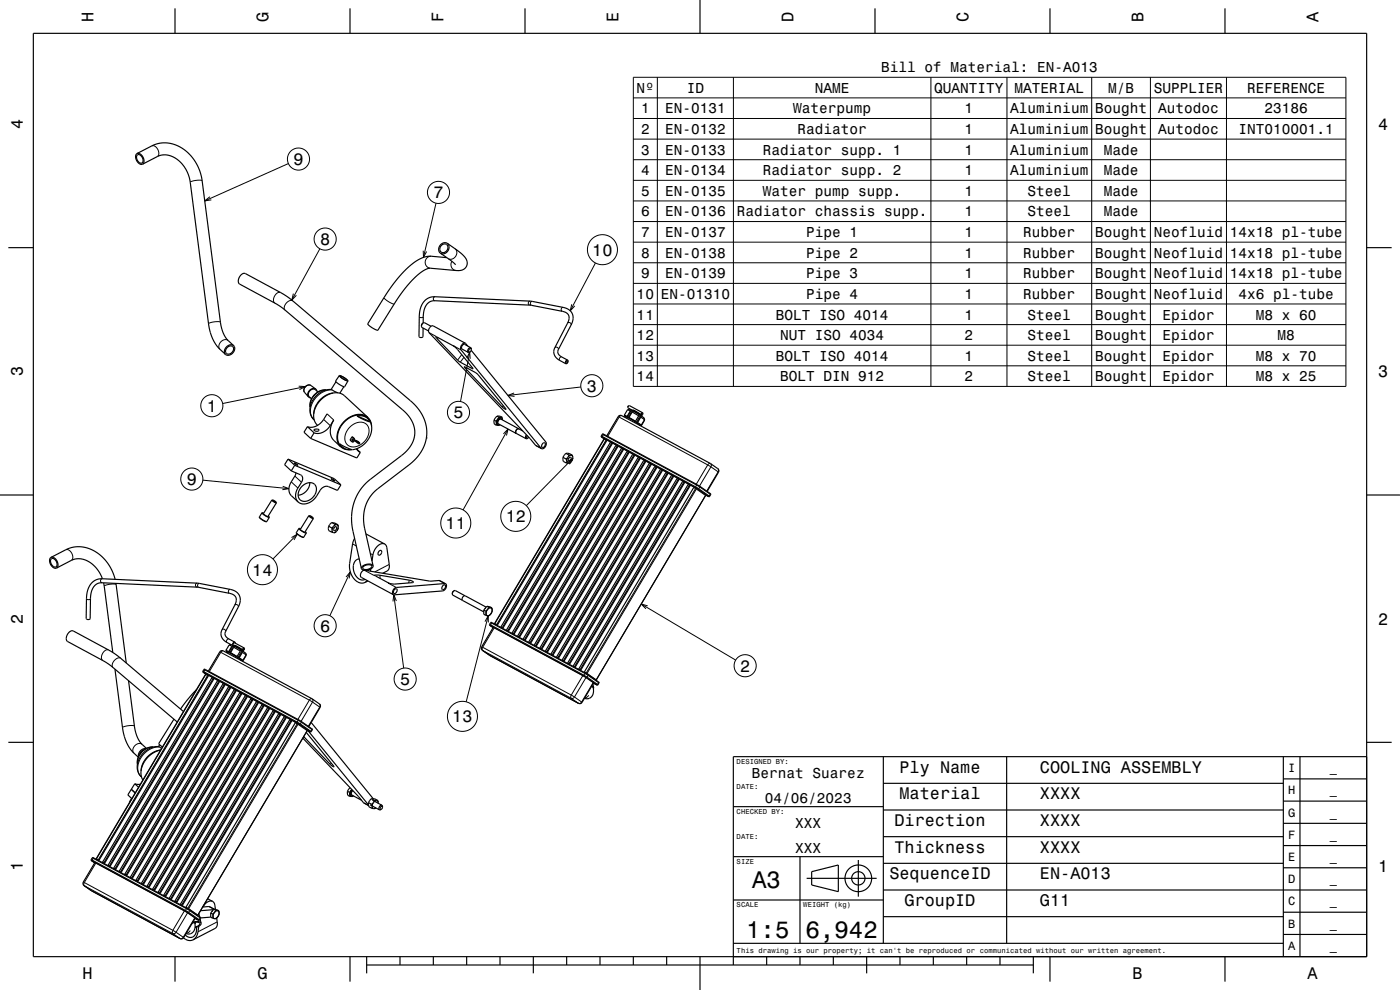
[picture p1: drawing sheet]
<svg xmlns="http://www.w3.org/2000/svg" width="420mm" height="297mm" viewBox="0 0 420 297" stroke-linecap="round" stroke-linejoin="round" font-family="sans-serif">
<g fill="none" stroke="#000" stroke-width=".35">
<path d="M10 10h400v277h-400zM52.5 2.5v7.5M105 2.5v7.5M157.5 2.5v7.5M210 0v10M262.5 2.5v7.5M315 2.5v7.5M367.5 2.5v7.5M41.1 46.1a2.03 2.03 0 0 0 1.7 3.2M41.1 46.1a2.03 2.03 0 0 1 1.7 3.2M41.1 46.1l4.5-2.3a9.8 9.8 0 0 1 12.4 3.8l1.5 2.6 1.1 3.4 5.5 43.1a10.1 10.1 0 0 0 2.3 5.4l1.7 1.6M41.2 46.5a1.5 1.5 0 0 1 1.5 .7 1.5 1.5 0 0 1-.1 1.7 1.62 1.62 0 0 1-1.4-2.4z"/>
<path d="M42.8 49.3l4.4-2.3a6.6 6.6 0 0 1 8.1 3.1l1.1 2 .6 2.2 5.6 43.3a13.1 13.1 0 0 0 3.4 7.2l1.6 1.5M2.5 74.3h7.5M132.1 76l3 2 1.6 1.4M132.4 73.7a1.15 1.15 0 0 1 1.8-.2 1.15 1.15 0 0 1-.2 1.8 1.15 1.15 0 0 1-1.8 .2 1.15 1.15 0 0 1 .2-1.8zM134.2 73l4.1 3a3.3 3.3 0 0 1 1.7 3.9l-.9 .9-1.3 .4-9.1-.7a14 14 0 0 0-6.6 5.3l-2.8 3.7-6.1 9.6-1.6-.8-1.3-1.1 4.9-7.9a30.2 30.2 0 0 1 11.4-11.9l2.2-.5 5.2 .4M134.2 73a1.84 1.84 0 0 0-2.2 .7 1.84 1.84 0 0 0 .1 2.3M134.2 73a1.84 1.84 0 0 1 .1 2.3 1.84 1.84 0 0 1-2.2 .7M410 74.3h7.5M126.4 97.8l.2 .4 2 1.1M126.9 98.4v2.6a.72 .72 0 0 1-1.2-.1l.1-5.9a5.4 5.4 0 0 1 3.7-5.9l29.7 1.2 9.7 1.9a3.4 3.4 0 0 1 2.4 5.3l-4 7.9 .1 .6 .5 .7 2.4 1.3M126.9 96.9l-.4 .4-.1 .5M126.9 96.9l.5-.1 1.9 1.1"/>
<path d="M126.9 96.9l-.5 .9M127 96.9v-1.9a4.3 4.3 0 0 1 2.9-4.8l29 1.3 9.8 1.9a2.16 2.16 0 0 1 1.9 1.3 2.16 2.16 0 0 1-.3 2.2l-3.9 7.4a2.73 2.73 0 0 0 1.5 3.8l1.8 1M68.3 104.2a1.05 1.05 0 0 1 1.6-.1 1.05 1.05 0 0 1-.3 1.6 1.08 1.08 0 0 1-1.6 .4 1.08 1.08 0 0 1 .1-1.8zM70.1 103.7a1.89 1.89 0 0 0-2.2 .4 1.89 1.89 0 0 0-.3 2.2M70.1 103.7a1.89 1.89 0 0 1-.3 2.2 1.89 1.89 0 0 1-2.2 .4M92.5 119.1l.7 .3M94 118.8h.1M94.2 118.5v.1M94.2 118.5h.1M94.2 118.5l-.2 .3M94.7 116.7l.4 .6M94.7 116.7a1.72 1.72 0 0 0-1.9 .5 1.72 1.72 0 0 0-.3 1.9"/>
<path d="M94.7 116.7l-1.4-1a1.49 1.49 0 0 0-1.7 .3 1.49 1.49 0 0 0-.2 1.7l1.1 1.4M95.4 117.6l-.8-.7a1.47 1.47 0 0 0-1.7 .4 1.47 1.47 0 0 0-.2 1.7l.8 .6M97.8 117a4.7 4.7 0 0 0-4.8 5.1M99.9 117.9a6.9 6.9 0 0 0-5.8 6.2M100.8 114.5l-1.5 2.3M101.3 117.8l-.7-.3a2.78 2.78 0 0 0-3.5-.3 5.9 5.9 0 0 0-3.5 8l.7 .8M101.8 112.7l1.2 1.1 1.4 .5M101.8 112.7l1.4 .6 1.2 1M101.8 112.7l-1.1 1.7 1.2 1 1.5 .6 1-1.7M102.1 112.8l1.1 .5 .9 .8-1.2-.5zM103.2 116l-1.3 2M130.7 100.9l.4 .6 6.3 6.7 4.5 2.4-4.7-5.8-1-.9"/>
<path d="M130.9 101l5.3 2.9M136 103.7l.2 .2M136.2 103.9h.1M139.3 110l4 2.3 8.5 10.5-1.1-.7zM139.6 103l.7 .8M139.6 103a1.41 1.41 0 0 0-1.3 2l24.2 29.6M139.6 103l-9.6-5.2a1.41 1.41 0 0 0-1.3 2l30.4 31.9a6 6 0 0 0 3.4 2.9M141 105.6l-.5 .1M141.2 104.3l-1.8-1a.91 .91 0 0 0-.8 1.4l1.9 1M141.2 104.3a.91 .91 0 0 0-.7 1.4M141.2 104.3l.2 .6M141.4 105.1l22.4 27.5a1.43 1.43 0 0 1-1.3 2"/>
<path d="M141.4 104.8v-.1a.53 .53 0 0 0-.7 .2 .53 .53 0 0 0 .2 .7h.1M141.4 104.9l-.4 .7M169.9 108.3l.3-.1 .1 .2-.3 .5-.3-.1zM170.3 108a.68 .68 0 0 1-.6 1.1M170.3 108a.68 .68 0 0 0-.6 1.1M86.4 137.7l2 1.9M86.4 137.7l13.9 5.9 2 1.9M86.4 137.7l-1 1.7 2 1.9M88.2 138.9l1.2 .7zM88.4 139.6l-1 1.7M88.4 139.6l13.9 5.9M92.2 128l-1 1.7 2 1.8"/>
<path d="M92.2 128l2 1.9M93.2 131.5l13.9 5.9 1-1.7M94.2 129.9a4.3 4.3 0 0 0 4.9-2.2l1-1.7a4.9 4.9 0 0 0 .1 6.2l2 1.8M94.2 129.9l-1 1.6M94.3 128.9a.88 .88 0 0 1 1.3 .2 .81 .81 0 0 1-1.3-.2zM98.1 124.2l-1 1.6a4.3 4.3 0 0 1-4.9 2.2M102.2 134a3.9 3.9 0 0 0 3.3 .9l-1.9-.2M103.4 126.5a5 5 0 0 1 7.1-.9 5.9 5.9 0 0 1-3 8.8l-.3 .1a3 3 0 0 1-3.3-.3l-2-1 .7 .8 1 .7a4.2 4.2 0 0 1-1.6-6.4zM105.6 131l-.6 1 .6 .6M105.6 131l.8 .6M105.6 131l.6 .6M105.7 131.7l.2 .3-.3 .2z"/>
<path d="M105.9 131.7l-.2 .5M106 132.5l-.4 .1M106 132.5h.1M106.1 132.5l-.5 .1M106.2 131.6v.5M106.2 131.6h.2M106.2 132.1l-.2 .4M106.2 132.1h.2M106.4 131.6v.5M106.4 132.1l-.3 .4M106.6 132l-.1 .2 .6 .6M106.6 132l.8 .4 .5 .6"/>
<path d="M106.6 132l.6 .6M107 134.6l1.1 1.1M107 134.7l1.1 1M107.1 132.8l.4 .3M107.1 124.8a3.5 3.5 0 0 1 3.9 1.7M107.1 124.8l2.7 1.4 1.2 .3M107.1 124.8l3.9 1.7M107.2 132.6l-.1 .2M107.2 132.6l.4 .3M107.2 132.5l.5 .3zM107.6 132.9l.3 .1M107.6 132.9l-.1 .2"/>
<path d="M107.9 133l-.1 .2-.3-.1M110.4 125.2a5.5 5.5 0 0 0-7.6 1.7 5.3 5.3 0 0 0-.6 7.1M110.4 125.2l-7-6.5a5.5 5.5 0 0 0-7.6 1.7 5.2 5.2 0 0 0-.5 7.2M110.4 125.2a3.7 3.7 0 0 1 1.1 2.6M148.2 126l.1 1.3 .6 .3M148.2 126l.6 .4M148.8 126.4l.1 1.2M149.1 124.9l-.9 1.1M149.1 124.9h1l.6 .3M149.1 124.9l.6 .3M149.5 127.2l8.3 4.4M149.7 125.2l-.9 1.2"/>
<path d="M149.7 125.2h1M149.9 127.4l-.6 .1M150 127.4l-.1 .2h-1M150.3 125.8l6.6 3.5M150.4 125.4a1.25 1.25 0 0 0-1.2 .7 1.25 1.25 0 0 0 .1 1.4M150.4 125.4l.3 .6M150.4 125.4a1.32 1.32 0 0 0-1.1 2.1M150.7 125.2v.8M154.9 130l.1 .1M155.6 128.6a.89 .89 0 0 0-.7 1.4M155.6 128.6a.91 .91 0 0 0-.7 1.4M155.6 128.6l.1 .1"/>
<path d="M157.9 130.5l-.3 .6 .2 .5M158.2 130.7l-.2 .6 .4 .1M158.4 131.4l-.6 .2M158.6 131.2l-.2 .2M162.8 133a.45 .45 0 0 1 .7-.1 .45 .45 0 0 1 .1 .7 .57 .57 0 0 1-.4 .6 .57 .57 0 0 1-.7-.3zM168.9 137.2l.1 1.2 1 .5M168.9 137.2l1 .5M169.8 136l-.9 1.2M169.8 136h.9l1 .5M169.8 136l.9 .5M169.9 137.7l.1 .6M170 138.9l.4 .1"/>
<path d="M170 138.3v.2M170 138.5l.4 .5M170 138.5v.4M170.3 137.3l-.3 1M170.3 137.3l-.4 .4M170.4 139h.2M170.5 137.1l-.2 .2M170.7 137.4l.4-.2a.6 .6 0 0 1 .2 .8 .6 .6 0 0 1-.8 .2zM170.7 136.5l-.2 .6M170.7 136.5l.5 .1M171.2 136.6l-.7 .5M171.2 136.6h.2"/>
<path d="M171.4 138.5l-.8 .5M171.4 136.6l.4 .5M171.5 138.3l-.1 .2M171.7 136.5l-.3 .1M171.7 136.5l.1 .6M171.8 137.1v.2M171.8 137.3l-.3 1M181.1 131.5l-32.8 55.6M181.2 131.6l-.8-.7 .4-.7 28.4 15.2 4 2.9-.4 .7-1-.4M182 131.9l-33 55.6M182 130.8l3.5-5.8 .8-.4 26.8 14.4 2.4 1.7 .2 .7-3.6 6M183 132.4l.1 .4-33 55.4"/>
<path d="M183.1 132.6l-.8-.5-.3 .1-32.8 55.4M183.6 132.8l-33 55.6M184.6 133.3v.1M184.6 133.4l.2 .3-33 55.4M184.7 133.5l-.8-.5-.2 .1-32.8 55.4M185.3 133.7l-33 55.6M186.3 134.2v.1M186.3 134.3l.1 .3-32.9 55.4M186.4 134.4l-.8-.5-.3 .1-32.8 55.4M187 134.6l-33 55.6M187.3 124.6l.8 .3M187.3 124.6v.1"/>
<path d="M187.3 124.7l.8 .4M187.3 124.7l.4 .2M187.4 124.7v.1M187.4 124.8l.5 .4M187.4 124.8l.3 .2M187.7 124.9v.1M187.7 125.4l.2-.3 .4 .1 2.9 1.7 .5 .4-.1 .1 .7 .3M188 135.1v.1M188 135.2l.1 .3-33 55.4M188.1 135.3l-.8-.5-.3 .1-32.8 55.4M188.1 125.1l.6 .3M188.1 124.9v.2"/>
<path d="M188.2 122.9l-.9 1.7M188.3 122.9l.5-.1 .7 .3M188.3 122.9l.8 .4M188.3 122.9h-.1M188.4 122.2l1.4 .9M188.6 121.7l-.2 .5M188.6 121.7l4.2 2.1M188.6 135.5l-33 55.6M188.7 125.4l1.9 1.1M188.7 125.2l1.9 1.2M188.7 125.2v.2M189.1 123.3l-1 1.6"/>
<path d="M189.5 123.1l.2 .1M189.5 123.1l-.4 .2M189.6 136l.2 .4-33 55.4M189.6 123.6l2 1.1M189.6 123.6l-.9 1.6M189.7 123.2l.3 .2M189.7 136.2l-.8-.5-.2 .1-32.8 55.4M189.8 123.1l-.1 .1M189.8 123l2.8 1.7M189.8 123l1.2 .5 1.3 1M189.8 123v.1M190 123.4l-.4 .2"/>
<path d="M190 123.4l1.7 1M190 123.4h.1M190.3 136.4l-33 55.6M190.5 126.4l.7 .4M190.5 126.4h.1M190.5 126.4l.1 .1M190.6 126.4v.1M191.2 126.8l1 .8M191.3 126.8l1.1 .8M191.3 126.8h-.1M191.3 136.9v.1M191.3 137l.1 .3-32.9 55.4"/>
<path d="M191.4 137.1l-.8-.5-.2 .1-32.9 55.4M191.6 124.7l-1 1.7M191.7 124.4l.6 .3M191.7 124.4l-.1 .3M192 137.3l-33 55.6M192.2 125.1l1.2 .8M192.2 125.1l-.9 1.7M192.2 127.6l-.3-.2 .4 .3M192.3 124.7l-.1 .4M192.3 124.7l.9 .7M192.3 127.7h.1M192.3 124.5h.1"/>
<path d="M192.4 127.6h-.2M192.4 127.6l-.1 .1M192.4 127.6h.1M192.5 124.5l.1 .2M192.6 124.7l-.1 .2M192.6 124.7h.1M192.7 124.5h-.3M192.8 123.8l-.5 .3 .1 .4M192.8 123.8l.1 .3M192.9 124.1l-.2 .4M192.9 124.1h-.4v.4h.2M193 137.8v.1"/>
<path d="M193 137.9l.1 .3-33 55.4M193.1 138l-.8-.5-.3 .1-32.8 55.4M193.2 125.4l.1 .2M193.2 125.4l.2 .5M193.3 125.6l.1 .4-1 1.6M193.4 125.9l-1 1.7M193.6 138.2l-33 55.6M194.6 138.7v.1M194.6 138.8l.2 .3-33 55.4M194.7 138.9l-.8-.5-.2 .1-32.8 55.4M195.3 139.1l-33 55.6M196.3 139.6v.1"/>
<path d="M196.3 139.7l.1 .3-32.9 55.4M196.4 139.8l-.8-.5-.2 .1-32.9 55.4M0 148.5h10M78.6 153.8l.5 .2M78.6 153.8l.9 .9 1.3 .5M78.6 153.8l-.8 1.3a2.87 2.87 0 0 0 2.2 1.4l.8-1.3M80.5 154.8l.3 .4M81.5 150l-2.5 4.1 .7 .6 .7 .2 2.5-4M81.5 150l1.4 .9M81.8 150l1.1 .7M81.8 150h-.3M82.9 150.7v.2"/>
<path d="M87.4 141.3l2.7 1.1 .6 .6v1.2l-1.3 2.2a3.3 3.3 0 0 0 0 4.2M88.8 141.9l-.2 .7-1.2 2a3.3 3.3 0 0 0 0 4.1l2 1.9M89.7 158.5l.5 .1M89.7 158.5l.9 .9 1.3 .5M89.7 158.5l-.8 1.3a2.86 2.86 0 0 0 2.2 1.4l.8-1.3M90.6 145.9a2.39 2.39 0 0 1 4.3 .3 3.6 3.6 0 0 1-4.6 4 2.73 2.73 0 0 1 .3-4.3zM91.6 159.5l.3 .4M92.6 154.7l-2.5 4.1 .7 .6 .7 .2 2.5-4M92.6 154.7l1.4 .9M92.7 154.7h-.1M92.8 154.7l1.1 .7M92.8 154.7h-.1"/>
<path d="M92.9 144.8a3.9 3.9 0 0 1-3.5 3.8M93.9 155.4l.1 .1M94 155.5v.1M98.6 157.9v1.3l.9 .5M98.6 157.9l1 .5M99.3 143.6l1.2 .7zM99.5 156.8l.9 .1 1 .5M99.5 156.8l-.9 1.1M99.5 156.8l1 .5M99.5 159.7l.5 .1M99.6 158.4v.6M99.6 159.2l.4 .6"/>
<path d="M99.6 159.2l-.1 .5M99.6 159v.2M100 159.8h.2M100 158l-.4 1M100 158l-.4 .4M100.2 157.8l-.2 .2M100.4 158.2l.3-.2a.61 .61 0 0 1 .2 .8 .61 .61 0 0 1-.8 .2zM100.5 157.3l.4 .1M100.5 157.3l-.3 .5M100.9 159.4l-.7 .4M100.9 159.4l-.4 .4h-.3M100.9 157.4l-.7 .4"/>
<path d="M100.9 157.4h.2M101.1 159.2l-.2 .2M101.1 157.4l.4 .6M101.1 157.4h.3M101.4 157.4l.1 .6M101.5 158.2l-.4 1M101.5 158v.2M102.3 145.5l-1.1 1.6-2.9-1.2-1 .1-1 .7-1.3 2.1a4 4 0 0 1-5.6 1.8M197 140l-33 55.6M198 140.5l.1 .4-33 55.4M198.1 140.7l-.8-.5-.3 .1-32.8 55.4M198.6 140.9l-33 55.6"/>
<path d="M199.6 141.4l.1 .1M199.7 141.5l.1 .3-33 55.4M199.7 141.6l-.8-.5-.2 .1-32.8 55.4M200.3 141.8l-33 55.6M201.3 142.3v.1M201.3 142.4l.1 .3-32.9 55.4M201.4 142.5l-.8-.5-.2 .1-32.9 55.4M202 142.7l-33 55.6M203 143.2v.1M203 143.3l.1 .3-32.9 55.4M203.1 143.4l-.8-.5-.3 .1-32.8 55.4M203.6 143.6l-33 55.6"/>
<path d="M204.6 144.1l.2 .4-33 55.4M204.7 144.3l-.8-.5-.2 .1-32.8 55.4M205.3 144.5l-33 55.6M206.3 145v.1M206.3 145.1l.1 .3-32.9 55.4M206.4 145.2l-.8-.5-.2 .1-32.9 55.4M207 145.4l-33 55.6M208 145.9v.1M208 146l.1 .3-32.9 55.4M208.1 146.1l-.8-.5-.3 .1-32.8 55.4M211.9 148.6l-33 55.5M410 148.5h10"/>
<path d="M15.3 167.2a2.03 2.03 0 0 0 1.7 3.2M15.3 167.2a2.03 2.03 0 0 1 1.7 3.2M15.3 167.2l4.5-2.3a9.9 9.9 0 0 1 12.5 4l1.2 2.1 1 2.8M15.4 167.7a1.5 1.5 0 0 1 1.5 .7 1.5 1.5 0 0 1-.1 1.7 1.63 1.63 0 0 1-1.4-2.4zM17 170.4l4.4-2.3a6.5 6.5 0 0 1 8.1 3.1l1.2 2.4M31.1 174.9l2.7 20.8M34.8 175l3.1 23.9M106.4 161.5l-.6 1.6-.9 5.9a5 5 0 0 0 3.7 5.9l.9-.2M107.8 167.7a2.87 2.87 0 0 0-1.4 4.3 2.45 2.45 0 0 0 3.1 1.8M108.4 170.5l.7 .5 20.2 3.3a4.2 4.2 0 0 1 4.4 .8M109 170l1.2-.6a.77 .77 0 0 1 .9 0 .77 .77 0 0 1 .4 .8 1.78 1.78 0 0 1-2.7 .2zM109.8 160.2l5.6 3"/>
<path d="M110.2 174.2l-.7 .5M110.4 174.3l-.9 .4M110.6 170.9v.4M111.2 170.7l-.1 .7M111.9 169.7a2.5 2.5 0 0 1-2.9 1.4l-.8 1.1 .1 .9 9.7 5.3M111.9 169.7l-2.7-12.3a11.4 11.4 0 0 1 4.2-10.8l9.3-7.1a11.4 11.4 0 0 0 4-15l-1.7-2.4-1.9-1.9-35.7-30.3-2.9-2-10.9-5.8a2.04 2.04 0 0 0-1.7 3.1l10.7 5.8 2.1 1.4 36.1 30.6a7.9 7.9 0 0 1 2.7 10.3l-1.1 1.5-1.5 1.5-9.7 7.4a15.2 15.2 0 0 0-5.3 15.7l2.5 11.1M111.9 169.7a2.3 2.3 0 0 0-3.5 .8M112.1 172.6l1.6-.1 9.1 1.6 1.2 .6-5.7 .5-1.5-.2M112.7 172.8l4 2.2M113.7 165.4a.51 .51 0 0 1 .8-.1 .51 .51 0 0 1-.1 .8 .54 .54 0 0 1-.8 .4 .54 .54 0 0 1-.1-.9zM115.4 163.2l.6 .9 .8 5.9-.4 1.1-1.6 .9M115.4 163.2a3.3 3.3 0 0 0-3.5 3.2l-.3 1.9"/>
<path d="M116.5 174.9l.3 .1M116.7 175h.1M118.3 176.9a.46 .46 0 0 1 .7-.2 .46 .46 0 0 1 .1 .7 .56 .56 0 0 1-.4 .6 .56 .56 0 0 1-.7-.3zM132.8 175.7a.48 .48 0 0 1 .8-.2 .48 .48 0 0 1 0 .8 .55 .55 0 0 1-.4 .6 .55 .55 0 0 1-.6-.3zM133.7 175.1a1.43 1.43 0 0 1-.9 2.2l-14.8 1.1M133.7 175.1l-14.8 1.1a1.43 1.43 0 0 0-.9 2.2M135.7 178.2l.2 .4 2.8 1.5M136.2 177.2l-.5 1M136.2 177.2h.4l2.9 1.5M136.2 177.2l-.4 .5-.1 .5M67.8 195.1l.8 .4M67.8 195.1v.2"/>
<path d="M67.8 195.3l.8 .3M67.8 195.3l.4 .2-.3-.1M67.8 195.3l.1 .1M67.9 195.4l.4 .3M68.2 195.9l.2-.3 1.1 .6 2.4 1.5 .2 .3M68.6 195.6l.6 .4M68.6 195.5v.1M68.7 193.5l-.9 1.6M68.7 193.5h.1M68.7 193.5l.9 .4M69.2 195.9l1.8 1.1M69.2 195.8l1.9 1.2"/>
<path d="M69.2 195.9v.1M69.2 195.8v.1M69.2 196h.1M69.3 193.4l.7 .3M69.3 193.4l-.6 .1M69.6 193.9l-1 1.6M70 193.7l.5 .3M70 193.7l-.4 .2M70.1 194.2l2 1.1M70.1 194.2l-.9 1.6M70.2 193.7h-.1M70.3 193.7l-.4-.3 .1-.4 .4-.2 2.9 1.6"/>
<path d="M70.3 193.6l-.1 .2M70.3 193.6l2.7 1.7M70.3 193.6l.9 .4 1.6 1.1M70.3 193.6h.1M70.5 192.7l-2.4-1.4-.5-.7-.1-.6 4.2-8.4a3.2 3.2 0 0 0-2.6-4.8l-9.8-1.8-28.6-1.4a4.7 4.7 0 0 0-4.7 5l-.1 7a.72 .72 0 0 0 1.2 0v-6a4.3 4.3 0 0 1 2.9-4.7l29.1 1.2 9.8 1.9a2.16 2.16 0 0 1 1.9 1.3 2.16 2.16 0 0 1-.4 2.3l-3.8 7.3a2.73 2.73 0 0 0 1.5 3.8l1.2 .7M70.5 192.7l.1 .3M70.5 192.7l-.5 .1-.2 .8M70.5 194l-.4 .2M70.5 194l1.7 .9M70.5 194h.1M71 197v.1M71 197h.1"/>
<path d="M71 197.1l.6 .3M71.1 197h-.1M71.6 197.4h.1M71.7 197.4l1 .8M71.7 197.3l1.2 .8M71.7 197.3v.1M72.1 195.3l-1 1.7M72.1 198l.7 .2M72.2 194.9l.5 .4M72.2 194.9l-.1 .4M72.4 198l.3 .2M72.4 198h.1"/>
<path d="M72.4 198l.4 .2M72.7 195.7l1.1 .8M72.7 195.7l-1 1.6M72.7 195.3v.4M72.7 195.3l1 .7M72.8 198.2h.1M72.8 195.1h.1M72.9 198.1l-.2 .1M72.9 198.2h-.1M72.9 198.2h.1M73 195.1v.2M73 195.3v.1"/>
<path d="M73 195.3h.1M73.2 195l-.3 .1M73.3 194.4l-.5 .3 .1 .4M73.3 194.4h.1M73.3 194.4l.1 .3M73.4 194.7l-.2 .3M73.4 194.7h-.4v.3h.2M73.7 196l.1 .5M73.7 196l.2 .6-1 1.6M73.8 196.5l-.9 1.6M145.1 183v1.3l.6 .3M145.1 183l.6 .3"/>
<path d="M145.7 182.3l-.3 .3M145.7 183.3v1.3M145.7 184.6l.6 .1M145.9 182.1l-6.3-3.4a.91 .91 0 0 0-.8 1.5l6.3 3.4M146.1 181.9l1.5 .5M146.1 181.9l-1 1.1M146.1 181.9l.6 .3M146.4 182.7a.75 .75 0 0 1 1.1-.2 .75 .75 0 0 1 0 1.2 .96 .96 0 0 1-.5 .9 .96 .96 0 0 1-1.1-.2 1.79 1.79 0 0 1 .5-1.7zM146.7 182.2l.9 .2M146.7 182.2l-1 1.1M147.6 182.4v.4a1.74 1.74 0 0 1-1.3 1.9M147.9 188.3l-1-.8 .4-.8 28.4 15.2 4 2.9-.5 .7-1.2-.6"/>
<path d="M148 188.2l27 14.6 3.1 2-3.6 6.1-.9 .1-26.6-14.3-2.3-1.6-.3-.6 .1-.5zM34.5 200.7l2.3 18.1a13.1 13.1 0 0 0 3.4 7.1l1.3 1.2M38.6 204.2l1.7 13.6a10.1 10.1 0 0 0 2.3 5.5l1.3 1.2M52.2 215.8l-4.6 7.2 1.1 1.1M55 213.5l-20.1-17-2-1.3-10.9-5.9a2.04 2.04 0 0 0-1.7 3.2l10.5 5.7 2.2 1.3 20.2 17.1M58.9 206.9l-2.4 2.7-2.3 3.1M61.6 202.1l-32.9 55.6M61.7 202.2l-.9-.7 .5-.7 28.3 15.2 4.1 2.8-.4 .8-1-.5M62.4 202.5l-33 55.6M62.5 201.3l3.4-5.7 .9-.4 26.8 14.4 2.4 1.7 .1 .7-3.5 6M63.4 203h.1M63.5 203l.1 .3-33 55.4"/>
<path d="M63.5 203.1l-.8-.4-.2 .1-32.8 55.4M64.1 203.4l-33 55.6M65.1 203.9h.1M65.1 203.9l.1 .3-32.9 55.4M65.2 204l-.8-.4-.2 .1-32.9 55.4M65.8 204.3l-33 55.6M66.8 204.8h.1M66.8 204.8l.1 .3-32.9 55.4M66.9 204.9l-.8-.4-.3 .1-32.8 55.4M67.4 205.2l-33 55.6M68.4 205.7l.2 .3-33 55.4M68.5 205.8l-.8-.4-.2 .1-32.8 55.4"/>
<path d="M69.1 206.1l-33 55.6M70.1 206.6h.1M70.1 206.6l.1 .3-32.9 55.4M70.2 206.7l-.8-.4-.2 .1-32.9 55.4M70.8 207l-33 55.6M71.8 207.5h.1M71.8 207.5l.1 .3-32.9 55.4M71.9 207.6l-.8-.4-.3 .1-32.8 55.4M72.4 207.9l-33 55.6M73.4 208.4h.1M73.5 208.4l.1 .3-33 55.4M73.6 208.5l-.9-.4-.2 .1-32.8 55.4"/>
<path d="M74.1 208.8l-33 55.6M75.1 209.3l.1 .3-32.9 55.4M75.2 209.4l-.8-.4-.2 .1-32.9 55.4M75.8 209.7l-33 55.6M76.8 210.2h.1M76.8 210.2l.1 .3-32.9 55.4M76.9 210.3l-.8-.4-.3 .1-32.8 55.4M77.4 210.6l-33 55.6M78.4 211.1h.1M78.5 211.1l.1 .3-33 55.4M78.6 211.2l-.9-.4-.2 .1-32.8 55.4M79.1 211.5l-33 55.6"/>
<path d="M80.1 212h.1M80.1 212l.1 .3-32.9 55.4M80.2 212.1l-.8-.4-.2 .1-32.9 55.4M80.8 212.4l-33 55.6M81.8 212.9l.1 .3-32.9 55.4M81.9 213l-.8-.4-.3 .1-32.8 55.4M82.5 213.3l-33 55.6M83.4 213.8h.1M83.5 213.8l.1 .3-33 55.4M83.6 213.9l-.9-.4-.2 .1-32.8 55.4M84.1 214.2l-33 55.6M85.1 214.7h.1"/>
<path d="M85.1 214.7l.1 .3-32.9 55.4M85.2 214.8l-.8-.4-.2 .1-32.9 55.4M85.8 215.1l-33 55.6M86.8 215.6h.1M86.8 215.6l.1 .3-32.9 55.4M86.9 215.7l-.8-.4-.3 .1-32.8 55.4M87.5 216l-33 55.6M88.4 216.5l.2 .3-33 55.4M88.6 216.6l-.8-.4-.3 .1-32.8 55.4M91.9 219.7l8.3 10.3-1.1-.7-8-8.3M93.4 216.8l18.5 22.8M177.9 205.2l.2 1"/>
<path d="M178 206.4a2.3 2.3 0 0 1-2.2 3.2l-.5-.1M178.1 206.2v.1M178.1 206.3l-.1 .3M2.5 222.7h7.5M39.4 236.8l1.2 1.1M40.4 235.1l1.7 .2M40.4 235.1l-2 3.4 1.1 1-.6 1.2M40.4 235.1l1.2 1.1M41.9 226.4l-.6 1.4-.1 1.5M42.2 225.9h.1M42.4 225.7h.1M42.4 225.7l-.2 .2"/>
<path d="M43.2 224.9a1.8 1.8 0 0 0-1.3 1.5M43.8 224.6a2.13 2.13 0 0 0-2.3 2.4M46 224.1a4.5 4.5 0 0 0-4.1 2.3M47.9 223.4l-.4 .6M48.1 225a6.9 6.9 0 0 0-5.8 6.3M48.2 225a7.1 7.1 0 0 0-5.7 8.4l.4 .6M48.5 224.5l-.4-.2a3.4 3.4 0 0 0-3.8 .5 5.4 5.4 0 0 0-2 8.2l.2 .1M90.9 221.4l16.6 17.5a5.5 5.5 0 0 0 3.1 2.8M104.3 237.4v1.2l.6 .3M104.3 237.4l.6 .3M104.9 237.7v1.2M105 236.3l-.7 1.1"/>
<path d="M105.5 236.8l-.6 .9M105.6 238.5l2.8 1.6M105.6 236.9l-.2 .2a1.12 1.12 0 0 0-.1 1.7M105.7 237l-.3 .3a1.08 1.08 0 0 0-.1 1.5M106 238.7l-.7 .1M106 238.8l-.1 .2-1-.1M111.4 239.6l-.8 1.2M111.4 239.6l1 .5M111.9 239.6l1.5 .5M111.9 239.6h-.5M265 235h120M265 227v56"/>
<path d="M302 227v56M385 233.7h25M385 227v60M390 227v60M410 222.7h7.5M410 227h-190v62.5M28.4 258.9l-1-.8 .4-.8 28.3 15.2 4.1 2.8-.5 .8-1.2-.6M28.5 258.8l27 14.6 3 2-3.5 6.1-1 .1-26.5-14.4-2.3-1.5-.3-.6 .1-.5zM110.5 241.5l-18.1-22.4-.2 .1-32.8 55.5M110.5 241.5l.1 .5 1 .5M110.6 240.8l-.1 .7M110.6 240.8l.9 .5"/>
<path d="M111 241.4l2.8 1.6M111.5 241.3l.1 .6M111.6 242.5l.5 .1M111.6 241.9v.2M111.6 242.1l.5 .5M111.6 242.1v.4M111.7 240l2.9 1.6M112 240.9l-.4 1M112 240.9l-.5 .4M112.1 242.6h.1M112.1 240.7l-.1 .2M112.4 240.1l-.3 .6"/>
<path d="M112.4 240.1l.5 .1M112.7 242.4l-.5 .2M112.8 242.4l-.6 .2M112.9 240.2l-.8 .5M112.9 240.2h.1M113 240.2l.5 .5M113.4 240.1l-.4 .1M113.4 240.1l.1 .6M113.5 240.7v.3M114.4 242.8l-.6 .2M114.6 241.6a.89 .89 0 0 0-.8 1.4M114.6 241.6l.2 .6"/>
<path d="M114.8 242.2l-.1-.2a.44 .44 0 0 0-.6 .2 .44 .44 0 0 0 .3 .6M114.8 242.2l-.4 .6M220 257h45M220 242h45M240 257v26M257.5 258v11M265 259h120M265 251h120M265 243h120M385 253.7h25M385 247h25M385 240.3h25"/>
<path d="M57.6 277l1-.3a.77 .77 0 0 1 .9-.1 .77 .77 0 0 1 .4 .8l-1.4 .7M57.8 276.7l1.6-.2 .6 .1 .3 .4M58.5 277a2.3 2.3 0 0 1-2.2 3.2l-.5-.1M58.5 276.7l.1 .1M58.6 276.8h.1M58.6 276.8l-.1 .4M58.9 278.2a2.24 2.24 0 0 1-2.1 3l-1.2-.7M59.6 277.9l-.5 2.6-.5 .9-.7 .5M59.7 274.1l.2 .9M60 275.7l.3 1.3M60.3 277l-.5 .8-1.3 .5M62.3 269.6l1.5 .8"/>
<path d="M63.2 275.1l-3 .3M63.2 273.9v1.3l.6 .3M63.2 273.9l.6 .3M63.8 273.2l-.3 .3M63.8 270.4a2.6 2.6 0 0 0-3 1.7 3.4 3.4 0 0 1 3.6 .7M63.8 270.4l.6 .8 .2 1.6M63.8 274.2v1.3M63.8 275.5l.6 .1M64 272.9l-3.8 .3M64.1 272.8l1.6 .4M64.1 272.8l-.9 1.1M64.1 272.8l.6 .3"/>
<path d="M64.5 273.6a.75 .75 0 0 1 1.1-.2 .75 .75 0 0 1 0 1.1 .96 .96 0 0 1-.6 1 .96 .96 0 0 1-1-.2 1.76 1.76 0 0 1 .5-1.7zM64.7 273.1l1 .1M64.7 273.1l-.9 1.1M65 275.4l.2 2-.5 1-6.8 3.5M65.7 273.2v.4a1.75 1.75 0 0 1-1.3 2M220 270h45M242 263.5h21M243.5 261.5l8-2v8l-8-2zM265 275h120M265 267h145M385 273.7h25M385 260.3h25"/>
<path d="M52.5 287v7.5M55.1 281.4a2.55 2.55 0 0 0 2.8 .5M105 287v7.5M110 289.5h200M110 287v5M120 287v2.5M130 287v2.5M140 287v2.5M150 287v2.5M160 287v5M170 287v2.5M180 287v2.5"/>
<path d="M190 287v2.5M200 287v2.5M210 287v10M220 283h165M230 287v2.5M240 287v2.5M250 287v2.5M260 287v5M270 287v2.5M280 287v2.5M290 287v2.5M300 287v2.5"/>
<path d="M310 287v5M315 287v7.5M367.5 287v7.5M385 280.3h25"/>
<circle cx="257.5" cy="263.5" r="2"/>
<circle cx="257.5" cy="263.5" r="4"/>
</g>
<g fill="none" stroke="#000" stroke-width=".3">
<path d="M190 23.2h213.8v92.7h-213.8zM190 29.4h213.8M190 35.5h213.8M197.2 23.2v92.7M220 23.2v92.7M279.3 23.2v92.7M302.1 23.2v92.7M327.5 23.2v92.7M345.1 23.2v92.7M367.9 23.2v92.7M45.6 43.8a2.03 2.03 0 0 1 1.6 3.2M60.6 54.2a4.8 4.8 0 0 0-3.5 .5"/>
<path d="M63 59l-1.6 1.3 2-.3M86.5 49.1l-25.1 11.2M190 41.7h213.8M190 47.9h213.8M190 54.1h213.8M96 74.6l-8.5 15.4M127 75.2v2l1-1.7M129.4 76.9a1.8 1.8 0 0 0-1.8 1.6 1.8 1.8 0 0 0 1.5 2M130.8 61l-3.8 16.2M135.6 78.4a1.8 1.8 0 0 0 1.2 2.8M136.5 74.6a1.84 1.84 0 0 1 .2 2.3 1.84 1.84 0 0 1-2.2 .7M178.6 78.9l-7.5 14.3"/>
<path d="M190 60.3h213.8M190 66.5h213.8M190 72.6h213.8M190 78.8h213.8M66.1 96.7a4.9 4.9 0 0 0-3.5 .4M84.2 87.8a2.05 2.05 0 0 0-1.7 3.1M87.8 90.3a2.06 2.06 0 0 0-2.3 2.7M88 88.1l-.5 1.9 1.4-1.4M115.2 89.3l1.3 1.2 1.8 .7M125.8 95a.73 .73 0 0 0 1.2 0M128.7 99.8l2.2 1.2M130.5 89a.62 .62 0 0 0-.5 .6 .62 .62 0 0 0 .4 .6"/>
<path d="M159 90.3a.62 .62 0 0 0-.5 .6 .62 .62 0 0 0 .4 .6M159.7 90.4a.62 .62 0 0 0-.6 .5 .62 .62 0 0 0 .4 .7M168.9 92.2a.62 .62 0 0 0-.5 .5 .62 .62 0 0 0 .3 .7M170.3 96.9a.63 .63 0 0 1 .7-.1 .63 .63 0 0 1 .3 .7M171.5 91.3l-.4 1.9 1.3-1.4M190 85h213.8M190 91.2h213.8M190 97.4h213.8M68.4 102.1a1.89 1.89 0 0 0-2.2 .5 1.89 1.89 0 0 0-.2 2.2M89.6 115.9l2 .1-1.8 .9M91.6 116l-24.8 5.1M93.3 115.7a1.52 1.52 0 0 0-1.7 .3 1.52 1.52 0 0 0-.2 1.7"/>
<path d="M97.7 117a4.8 4.8 0 0 0-4.6 5M99.7 117a6.4 6.4 0 0 0-6.3 7.9l.7 1M131.5 101.3l-.4 .2M136.2 103.9l-.2-.2 2.3 1.3M138.5 106.4l-1.2 1.6M139.2 107.2l-1.1 1.5M139.6 110.1l-.2 .2M140 107.5l.9-1.8 .2 1.9M140.9 105.7l-2.7 14.8M141.7 110.3l-.1 .2M154.2 117.9l-1.8 .7 2 .3M166.4 104.3a.63 .63 0 0 1 .8-.1 .63 .63 0 0 1 .3 .7"/>
<path d="M168.5 107.1a.68 .68 0 0 0-.6 1M174.3 116.1l-21.9 2.5M190 103.6h213.8M190 109.7h213.8M97.1 125.8l2 1.9M98.1 124.2l2 1.8M104.9 128.2a3.5 3.5 0 0 1 5.4-.5 4.8 4.8 0 0 1-3.7 6.3 2.71 2.71 0 0 1-2.8-1.1 2.71 2.71 0 0 1 0-3.1zM150.3 125.8a.92 .92 0 0 0-.8 1.4M150.4 125.8a.8 .8 0 0 0-1 .4 .8 .8 0 0 0 .3 1M151 121.7l-.3 .4M151 130.2l1.4-1.5-.5 2M152.4 128.7l-13.5 24.3"/>
<path d="M160.6 133.6l1.7 .9M170.1 138.5l1.7-1-1 1.8M171.8 137.5l-13.9 14.2M180.4 130.8l.3 .1M180.5 131.1h.1M180.5 131.1l.2 .1M180.5 131.1l.7 .5M180.7 131.2l28 15.1M180.7 130.9v.3M180.7 130.9l28 15.1M180.7 130.3l.3 .1M181 130.4l28 15.1"/>
<path d="M181 130.4l-.3 .5M181.2 131.5h.1M181.2 131.7l.1 .1M181.2 130.3l-.2 .1M181.3 131.8l.7 .4M181.3 131.8l-32.8 55.3M181.3 131.5v.3M181.3 131.5l1 .6M183 132.5l.9 .5M183.1 132.8l.6 .3M184.6 133.3l1 .6M184.6 133.3l.1 .1"/>
<path d="M184.8 133.7l.5 .3M185.5 125l.2 .1M185.7 125.1l26.6 14.4M185.7 125.1l-3.4 5.8M186.3 134.2v.1M186.3 134.2l1 .6M186.4 134.6l.6 .3M186.5 124.7h-.3l-.5 .4M187.5 124.8v.1M188 135.2l.9 .5M188.1 135.5l.6 .3M188.7 125.4h.1"/>
<path d="M189.4 123.2l-1.2 1.9M189.7 123.2l-1.3 2.1M189.7 136.1l.9 .5M189.8 123.1l2.7 1.7M189.8 136.4l.6 .3M189.9 123.3v.2M190.6 126.4v.1M191.3 136.9l1 .6M191.3 136.9v.1M191.4 137.3l.6 .3M191.8 124.4l-.2 .3M191.9 127.4h.1"/>
<path d="M192 127.4v.1M192.1 124.6l-1.2 2.1M192.2 127.5v.1M192.3 124.9l-1.2 1.9M193 137.8l.9 .6M193 137.8v.1M193.1 138.2l.6 .3M193.3 125.6v.1M194.7 138.8l.9 .5M194.8 139.1l.6 .3M196.3 139.7l1 .5M196.4 140l.6 .3"/>
<path d="M212.3 139.5l1 .5M212.3 139.5l-3.4 5.8M213.1 139h-.3l-.5 .5M213.2 139.1l.2 .5-.1 .4M60.9 144l25.8 2.6M77.8 155.1l1 .8 1.2 .5M84.8 145.9l1.9 .7-2 .3M87.4 144.6l2 1.8M88.5 142.8l2 1.9M88.9 159.8l1 .8 1.2 .5M198 140.6l.9 .5M198.1 140.9l.6 .3"/>
<path d="M199.6 141.4l1 .6M199.6 141.4l.1 .1M199.8 141.8l.6 .3M201.3 142.3l1 .6M201.3 142.3v.1M201.4 142.7l.6 .3M203 143.3l.9 .5M203.1 143.6l.6 .3M204.7 144.2l.9 .5M204.8 144.5l.6 .3M206.3 145l1 .6M206.3 145v.1"/>
<path d="M206.4 145.4l.6 .3M208 145.9l.7 .4M208 145.9v.1M208.1 146.3l.6 .3M208.7 146.3l.7 .4M208.7 146l.9 .6M208.7 146v.3M208.7 146.6l.2 .1M208.7 146.6l-32.8 55.3M208.7 146.3l.5 .3M208.7 146.3v.3M208.9 146.7l2.8 1.9"/>
<path d="M208.9 146.7l-32.8 55.3M209 145.5l.9 .6M209 145.5l-.3 .5M209.2 146.6l-.3 .1M209.2 146.6l2.7 1.9M209.2 145.4l-.2 .1M209.4 146.7l3.1 2.2M209.6 146.6l-.2 .1M209.6 146.6l3.2 2.2M209.9 145.9v.2M209.9 146.1l3.2 2.2M209.9 146.1l-.3 .5"/>
<path d="M211.7 148.6v.1M211.7 148.6l-32.8 55.3M211.8 148.6l.6 .3M211.9 148.5v.1M211.9 148.5l-.2 .1M212.4 148.9h.1M212.8 148.8l.1 .1M212.8 148.8l-.3 .1M213 148l.1 .3M213.1 148.3l.1 .1M213.1 148.3l-.3 .5M213.3 140l2.1 1.6"/>
<path d="M213.3 140l-3.4 5.8M215.3 140.6l.3 .5-.2 .5M215.4 141.6l.2 .1M215.4 141.6l-3.4 5.7M19.8 164.9a2.03 2.03 0 0 1 1.6 3.2M25.9 179.6a.73 .73 0 0 0 1.2 0M30.7 173.6a.62 .62 0 0 0-.5 .6 .62 .62 0 0 0 .4 .6M34.8 175.4a4.8 4.8 0 0 0-3.5 .4M59.1 174.9a.62 .62 0 0 0-.5 .6 .62 .62 0 0 0 .5 .6M59.8 175a.62 .62 0 0 0-.5 .5 .62 .62 0 0 0 .3 .7M69.1 176.8a.62 .62 0 0 0-.6 .5 .62 .62 0 0 0 .4 .7M87.5 161.3l1.7-1-1 1.7"/>
<path d="M89.2 160.3l-7.3 7.4M103.8 173.1l1.3-1.5-.3 1.9M105.1 171.6l-6.1 13.1M105.8 163.2l1.1 .6M109.3 171.1l3.4 1.7M111.1 166.1l.8 .4M113.9 172.6l.1 .9M116.7 175l-.2-.1 2.4 1.3M116.8 169.3l-4.4 2.3M118.1 178.4l3 22M122.8 174.1l-.2 .8M131.7 174.1l1.7 1"/>
<path d="M32.6 195a2.05 2.05 0 0 0-1.8 3.2M36.2 197.5a2.07 2.07 0 0 0-2.3 2.7M65.9 195.6l.3 .1M66.2 195.7l26.6 14.3M66.2 195.7l-3.4 5.8M66.6 188.9a.63 .63 0 0 1 .7-.1 .63 .63 0 0 1 .4 .7M67 195.3h-.3l-.5 .4M68 195.4h.1M68.6 191.7a.68 .68 0 0 0-.5 1M69.2 196h.1M69.8 193.7l-1.1 2M70.1 193.8l-1.2 2"/>
<path d="M70.2 193.7l2.8 1.6M70.4 181.6a.62 .62 0 0 1 .8-.2 .62 .62 0 0 1 .3 .7M70.4 193.9l-.1 .2M71.1 197l-.1 .1M72.3 195l-.2 .3M72.5 198h-.1M72.6 195.2l-1.2 2.1M72.7 198.1l-.1 .1M72.7 195.4l-1.1 2M73.8 196.2h.1M118.9 180.3l-.8-1.9-.2 2M144.5 194l.3 .2"/>
<path d="M144.7 195.1h.1M144.8 195.1l2.2 1.5M144.8 195.1l26.6 14.4M144.8 194.2l-.2 .6 .2 .3M144.8 194.2l26.6 14.3M145.5 186.5l1-1.8v2M146.5 184.7l-6.6 25.8M146.9 187.3l.3 .1M146.9 196.6h.1M147 196.6l26.5 14.4M147 196.6v.1M147 187.7h.1"/>
<path d="M147 187.7h.2M147 187.7l.9 .6M147.2 187.7l28 15.1M147.2 187.4v.3M147.2 187.4l28 15.2M147.2 186.8l.3 .1M147.5 186.9l28 15.1M147.5 186.9l-.3 .5M147.7 186.8l-.2 .1M148.3 188.3l-3.5 5.9M148.4 187l.1 .1M148.5 187.1l.7 .4"/>
<path d="M148.5 187.1l-.2 .1M150.3 188.1l.6 .3M152 189l.6 .3M153.6 189.9l.6 .3M155.3 190.8l.6 .3M157 191.7l.6 .3M158.6 192.6l.6 .3M160.3 193.5l.6 .3M162 194.4l.6 .3M163.6 195.3l.6 .3M165.3 196.2l.6 .3M167 197.1l.6 .3"/>
<path d="M168.6 198l.6 .3M170.3 198.9l.6 .3M172 199.8l.6 .3M192.4 181.2l28.3 16.8M194.3 181.8l-1.9-.6 1.4 1.5M40.3 217.8a4.9 4.9 0 0 0-3.5 .5M60.9 201.4l.3 .1M61 201.7h.1M61 201.7h.2M61 201.7l.7 .5M61.2 201.7l27.9 15.1M61.2 201.5v.2"/>
<path d="M61.2 201.5l27.9 15.1M61.2 200.9l.3 .1M61.5 201l28 15.1M61.5 201l-.3 .5M61.6 202.1h.1M61.7 202.3h.1M61.7 200.9l-.2 .1M61.7 202.3l.8 .5M61.7 202.3l-32.8 55.4M61.7 202.1v.2M61.7 202.1l1 .6M63.4 203l1 .6"/>
<path d="M63.4 203h.1M63.6 203.3l.6 .4M65.1 203.9l1 .6M65.1 203.9h.1M65.2 204.2l.6 .4M66.8 204.8l.9 .6M66.9 205.1l.6 .4M68.5 205.7l.9 .6M68.6 206l.6 .4M70.1 206.6l1 .6M70.1 206.6h.1M70.2 206.9l.6 .4"/>
<path d="M71.8 207.5l.9 .6M71.8 207.5h.1M71.9 207.8l.6 .4M73.5 208.4l.9 .6M73.6 208.7l.6 .4M75.1 209.3l1 .6M75.2 209.6l.6 .4M76.8 210.2l.9 .6M76.8 210.2h.1M76.9 210.5l.6 .4M78.4 211.1l1 .6M78.4 211.1h.1"/>
<path d="M78.6 211.4l.6 .4M80.1 212l1 .6M80.2 212.3l.6 .4M81.8 212.9l.9 .6M81.9 213.2l.6 .4M83.4 213.8l1 .6M83.4 213.8l.1 .1M83.6 214.1l.6 .4M85.1 214.7l1 .6M85.1 214.7h.1M85.2 215l.6 .4M86.8 215.6l1 .6"/>
<path d="M86.9 215.9l.6 .4M88.5 216.5l.7 .4M88.6 216.8l.6 .3M89.1 216.8l.8 .5 .2-.1M89.1 216.6l1 .6M89.1 216.6v.2M89.2 217.1l.2 .2M89.2 217.1l-32.8 55.4M89.2 216.9l.4 .3M89.2 216.9v.2M89.4 217.3l2.7 1.9M89.4 217.3l-32.8 55.3"/>
<path d="M89.5 216.1l.9 .6M89.5 216.1l-.4 .5M89.6 217.2l-.2 .1M89.6 217.2l3.4 2.3M89.6 216l-.1 .1M90.1 217.2l3.1 2.2M90.4 216.4v.3M90.4 216.7l3.2 2.2M90.4 216.7l-.3 .5M92.1 219.2h.1M92.1 219.2l-32.8 55.3M92.3 219.1l.6 .3"/>
<path d="M92.4 219.1l-.3 .1M92.8 210l1 .6M92.8 210l-3.4 5.8M92.9 219.4l.1 .1M92.9 219.4h.1M93.2 219.4l.2 .1M93.2 219.4l-.2 .1M93.5 218.6l.1 .3M93.6 218.9l.1 .1M93.6 218.9l-.4 .5M93.6 209.6h-.3l-.5 .4M93.6 209.7l.3 .5-.1 .4"/>
<path d="M93.8 210.6l2.1 1.5M93.8 210.6l-3.5 5.8M95.8 211.2l.3 .5-.2 .4M95.9 212.1l.1 .1M95.9 212.1l-3.4 5.8M171.4 209.5l2.1 1.5M171.4 208.5l.9 .6M171.4 208.5l-.2 .7 .2 .3M172.3 209.1l-.3 .4h-.6M172.3 209.1l2.2 1.5M173.5 211h.1M173.6 200.7l.6 .3"/>
<path d="M174.5 210.6l.1 .1M174.5 210.6l-.4 .4h-.6M174.8 202.7l-3.4 5.8M175.2 202.8l.7 .4M175.2 202.6l.9 .5M175.2 202.6v.2M175.3 201.6l.6 .3M175.5 202l.9 .6M175.5 202l-.3 .6M175.7 201.9l-.2 .1M175.8 203.3l-3.5 5.8M175.9 203.2l3.1 2.2"/>
<path d="M175.9 201.9l.2 .1M175.9 201.9l-.1 .1M176.1 203.1l-.2 .1M176.1 202l2.8 1.9M176.1 202v.2M176.1 203.1l3.2 2.2M176.4 202.4v.2M176.4 202.6l3.2 2.2M176.4 202.6l-.3 .5M176.6 208.6l-.5 .6-.7 .2M177.4 206l.5 .2M177.5 205.8l.6 .4"/>
<path d="M177.9 206.1l-.4-.2 .5 .3M177.9 206.2l.1 .2M178 204.8l-3.5 5.8M178 206.2v.3M178 206.2h-.1M178 204.9l.9 .5M178.9 203.9v.1M178.9 203.9l-.1 .2M178.9 205.4h.1M179.3 205.3l.1 .1M179.3 205.3l-.3 .1M179.5 204.6l.1 .2"/>
<path d="M179.6 204.8l.1 .1M179.6 204.8l-.3 .5M42.6 223.3a1.89 1.89 0 0 0-2.2 .4 1.89 1.89 0 0 0-.2 2.2M45.9 224.1a4.8 4.8 0 0 0-4.6 5.1M47.9 224.1a6.4 6.4 0 0 0-6.3 7.9l.7 1M99.4 228.9l-.3 .4M105.8 237.1a.79 .79 0 0 0-.6 .7 .79 .79 0 0 0 .5 .8M105.9 237.2a.9 .9 0 0 0-.3 1.3M27.4 257.9l.3 .1M27.5 258.2h.1M27.5 258.2l.2 .1M27.5 258.2l.9 .7"/>
<path d="M27.7 258.3l27.9 15.1M27.7 258v.3M27.7 258l27.9 15.1M27.7 257.4l.3 .1M28 257.5l27.9 15.1M28 257.5l-.3 .5M28.2 257.4l-.2 .1M28.7 258.9l-3.4 5.9M28.9 257.6v.1M28.9 257.7l.8 .4M28.9 257.7l-.1 .1M30.8 258.6l.6 .4"/>
<path d="M32.4 259.5l.6 .4M38.9 240.5v.2M109 240.8l1.6 .8M25 264.6l.3 .2M25.2 265.7h.1M25.3 265.7l2.1 1.5M25.3 265.7l26.5 14.4M25.3 264.8l-.2 .6 .2 .3M25.3 264.8l26.6 14.3M27.4 267.2h.1M27.4 267.2l26.6 14.4M34.1 260.4l.6 .4"/>
<path d="M35.8 261.4l.6 .3M37.4 262.3l.6 .3M39.1 263.2l.6 .3M40.8 264.1l.6 .3M42.4 265l.6 .3M44.1 265.9l.6 .3M45.8 266.8l.6 .3M47.5 267.7l.5 .3M49.1 268.6l.6 .3M50.8 269.5l.6 .3M51.9 279.1l.9 .6M51.9 279.1l-.2 .7 .1 .3"/>
<path d="M52.5 270.4l.5 .3M52.8 279.7l-.3 .3-.7 .1M52.8 279.7l2.2 1.5M54.1 271.3l.6 .3M55.3 273.3l-3.4 5.8M55.6 273.4l.8 .4M55.6 273.1l1 .6M55.6 273.1v.3M55.8 272.2l.6 .3M55.9 272.6l1 .6M55.9 272.6l-.3 .5M56.1 272.5l-.2 .1"/>
<path d="M56.3 273.8l-3.5 5.9M56.4 273.8l3.1 2.2M56.4 272.5l.2 .1M56.4 272.5l-.2 .1M56.6 273.7l-.2 .1M56.6 272.6l2.7 1.9M56.6 272.6v.2M56.6 273.7l3.1 2.2M56.9 273v.2M56.9 273.2l3.1 2.2M56.9 273.2l-.3 .5M57.1 279.2l-.6 .5-.6 .2"/>
<path d="M58.3 276.7l.1 .1M58.4 276.8l.1 .2M58.4 276.7l.1 .4zM58.4 275.3l-3.4 5.9M58.5 276.8h-.1M58.5 276.7l.1 .1M58.5 275.5l.9 .5M59.3 274.5h.1M59.3 274.5v.1M59.4 276h.1M59.7 275.9l.2 .1M59.7 275.9l-.2 .1"/>
<path d="M60 275.1v.3M60 275.4l.2 .1M60 275.4l-.3 .5M62.7 272l1.5 .8M65.2 276.6l-5.8 2.9M51.8 280.1l2.2 1.5M54 281.6h.1M55 281.2l.1 .1M55 281.2l-.4 .3-.6 .1"/>
<circle cx="89.5" cy="47.7" r="3.3"/>
<circle cx="131.5" cy="57.7" r="3.3"/>
<circle cx="97.5" cy="71.7" r="3.3"/>
<circle cx="180.7" cy="74.9" r="4.5"/>
<circle cx="177.5" cy="115.7" r="3.3"/>
<circle cx="63.5" cy="121.7" r="3.3"/>
<circle cx="137.5" cy="123.7" r="3.3"/>
<circle cx="57.5" cy="143.7" r="3.3"/>
<circle cx="136.7" cy="156.9" r="4.5"/>
<circle cx="154.7" cy="154.9" r="4.5"/>
<circle cx="78.7" cy="170.9" r="4.5"/>
<circle cx="97.5" cy="187.7" r="3.3"/>
<circle cx="223.5" cy="199.7" r="3.3"/>
<circle cx="121.5" cy="203.7" r="3.3"/>
<circle cx="138.7" cy="214.9" r="4.5"/>
</g>
<g font-size="7.2">
<text x="225.7" y="266.3">A3</text>
<text x="223.8" y="281.3">1:5</text>
<text x="241.7" y="281.3">6,942</text>
</g>
<g font-size="5">
<text x="28.1" y="6.5" transform="rotate(-90 28.1 6.5)">H</text>
<text x="80.6" y="6.5" transform="rotate(-90 80.6 6.5)">G</text>
<text x="133.1" y="6.5" transform="rotate(-90 133.1 6.5)">F</text>
<text x="185.6" y="6.5" transform="rotate(-90 185.6 6.5)">E</text>
<text x="238.1" y="6.5" transform="rotate(-90 238.1 6.5)">D</text>
<text x="290.6" y="6.5" transform="rotate(-90 290.6 6.5)">C</text>
<text x="343.1" y="6.5" transform="rotate(-90 343.1 6.5)">B</text>
<text x="395.6" y="6.5" transform="rotate(-90 395.6 6.5)">A</text>
<text x="6.8" y="38.7" transform="rotate(-90 6.8 38.7)">4</text>
<text x="413.5" y="39">4</text>
<text x="88" y="49.5">9</text>
<text x="130" y="59.5">7</text>
<text x="96" y="73.5">8</text>
<text x="177.7" y="76.7">10</text>
<text x="6.8" y="112.9" transform="rotate(-90 6.8 112.9)">3</text>
<text x="413.5" y="113.2">3</text>
<text x="176" y="117.5">3</text>
<text x="62" y="123.5">1</text>
<text x="136" y="125.5">5</text>
<text x="56" y="145.5">9</text>
<text x="133.7" y="158.7">11</text>
<text x="151.7" y="156.7">12</text>
<text x="75.7" y="172.7">14</text>
<text x="6.8" y="187.1" transform="rotate(-90 6.8 187.1)">2</text>
<text x="96" y="189.5">6</text>
<text x="413.5" y="187.4">2</text>
<text x="222" y="201.5">2</text>
<text x="120" y="205.5">5</text>
<text x="135.7" y="216.7">13</text>
<text x="269.9" y="231.8">Ply Name</text>
<text x="312" y="231.8">COOLING ASSEMBLY</text>
<text x="269.9" y="239.8">Material</text>
<text x="312" y="239.8">XXXX</text>
<text x="268.3" y="247.8">Direction</text>
<text x="312" y="247.8">XXXX</text>
<text x="268.3" y="255.8">Thickness</text>
<text x="312" y="255.8">XXXX</text>
<text x="6.8" y="261.3" transform="rotate(-90 6.8 261.3)">1</text>
<text x="266.8" y="263.8">SequenceID</text>
<text x="312" y="263.8">EN-A013</text>
<text x="413.5" y="261.6">1</text>
<text x="271.4" y="271.8">GroupID</text>
<text x="312" y="271.8">G11</text>
<text x="24.7" y="293.8">H</text>
<text x="77.2" y="293.8">G</text>
<text x="339.7" y="293.8">B</text>
<text x="392.2" y="293.8">A</text>
</g>
<g font-size="4.3">
<text x="264.4" y="21.7">Bill of Material: EN-A013</text>
<text x="191" y="27.8">Nº</text>
<text x="206" y="27.8">ID</text>
<text x="244.4" y="27.8">NAME</text>
<text x="280.3" y="27.8">QUANTITY</text>
<text x="304.4" y="27.8">MATERIAL</text>
<text x="332.4" y="27.8">M/B</text>
<text x="346.1" y="27.8">SUPPLIER</text>
<text x="374.1" y="27.8">REFERENCE</text>
<text x="192.3" y="34">1</text>
<text x="199.5" y="34">EN-0131</text>
<text x="237.9" y="34">Waterpump</text>
<text x="289.4" y="34">1</text>
<text x="303.1" y="34">Aluminium</text>
<text x="328.5" y="34">Bought</text>
<text x="347.4" y="34">Autodoc</text>
<text x="379.4" y="34">23186</text>
<text x="192.3" y="40.2">2</text>
<text x="199.5" y="40.2">EN-0132</text>
<text x="239.2" y="40.2">Radiator</text>
<text x="289.4" y="40.2">1</text>
<text x="303.1" y="40.2">Aluminium</text>
<text x="328.5" y="40.2">Bought</text>
<text x="347.4" y="40.2">Autodoc</text>
<text x="371.5" y="40.2">INT010001.1</text>
<text x="192.3" y="46.4">3</text>
<text x="199.5" y="46.4">EN-0133</text>
<text x="228.8" y="46.4">Radiator supp. 1</text>
<text x="289.4" y="46.4">1</text>
<text x="303.1" y="46.4">Aluminium</text>
<text x="331.1" y="46.4">Made</text>
<text x="192.3" y="52.6">4</text>
<text x="199.5" y="52.6">EN-0134</text>
<text x="228.8" y="52.6">Radiator supp. 2</text>
<text x="289.4" y="52.6">1</text>
<text x="303.1" y="52.6">Aluminium</text>
<text x="331.1" y="52.6">Made</text>
<text x="192.3" y="58.8">5</text>
<text x="199.5" y="58.8">EN-0135</text>
<text x="228.8" y="58.8">Water pump supp.</text>
<text x="289.4" y="58.8">1</text>
<text x="308.3" y="58.8">Steel</text>
<text x="331.1" y="58.8">Made</text>
<text x="192.3" y="64.9">6</text>
<text x="199.5" y="64.9">EN-0136</text>
<text x="221" y="64.9">Radiator chassis supp.</text>
<text x="289.4" y="64.9">1</text>
<text x="308.3" y="64.9">Steel</text>
<text x="331.1" y="64.9">Made</text>
<text x="192.3" y="71.1">7</text>
<text x="199.5" y="71.1">EN-0137</text>
<text x="241.8" y="71.1">Pipe 1</text>
<text x="289.4" y="71.1">1</text>
<text x="307" y="71.1">Rubber</text>
<text x="328.5" y="71.1">Bought</text>
<text x="346.1" y="71.1">Neofluid</text>
<text x="368.9" y="71.1">14x18 pl-tube</text>
<text x="192.3" y="77.3">8</text>
<text x="199.5" y="77.3">EN-0138</text>
<text x="241.8" y="77.3">Pipe 2</text>
<text x="289.4" y="77.3">1</text>
<text x="307" y="77.3">Rubber</text>
<text x="328.5" y="77.3">Bought</text>
<text x="346.1" y="77.3">Neofluid</text>
<text x="368.9" y="77.3">14x18 pl-tube</text>
<text x="192.3" y="83.5">9</text>
<text x="199.5" y="83.5">EN-0139</text>
<text x="241.8" y="83.5">Pipe 3</text>
<text x="289.4" y="83.5">1</text>
<text x="307" y="83.5">Rubber</text>
<text x="328.5" y="83.5">Bought</text>
<text x="346.1" y="83.5">Neofluid</text>
<text x="368.9" y="83.5">14x18 pl-tube</text>
<text x="191" y="89.7">10</text>
<text x="198.2" y="89.7">EN-01310</text>
<text x="241.8" y="89.7">Pipe 4</text>
<text x="289.4" y="89.7">1</text>
<text x="307" y="89.7">Rubber</text>
<text x="328.5" y="89.7">Bought</text>
<text x="346.1" y="89.7">Neofluid</text>
<text x="371.5" y="89.7">4x6 pl-tube</text>
<text x="191" y="95.9">11</text>
<text x="232.7" y="95.9">BOLT ISO 4014</text>
<text x="289.4" y="95.9">1</text>
<text x="308.3" y="95.9">Steel</text>
<text x="328.5" y="95.9">Bought</text>
<text x="348.7" y="95.9">Epidor</text>
<text x="376.8" y="95.9">M8 x 60</text>
<text x="191" y="102">12</text>
<text x="234" y="102">NUT ISO 4034</text>
<text x="289.4" y="102">2</text>
<text x="308.3" y="102">Steel</text>
<text x="328.5" y="102">Bought</text>
<text x="348.7" y="102">Epidor</text>
<text x="383.3" y="102">M8</text>
<text x="191" y="108.2">13</text>
<text x="232.7" y="108.2">BOLT ISO 4014</text>
<text x="289.4" y="108.2">1</text>
<text x="308.3" y="108.2">Steel</text>
<text x="328.5" y="108.2">Bought</text>
<text x="348.7" y="108.2">Epidor</text>
<text x="376.8" y="108.2">M8 x 70</text>
<text x="191" y="114.4">14</text>
<text x="234" y="114.4">BOLT DIN 912</text>
<text x="289.4" y="114.4">2</text>
<text x="308.3" y="114.4">Steel</text>
<text x="328.5" y="114.4">Bought</text>
<text x="348.7" y="114.4">Epidor</text>
<text x="376.8" y="114.4">M8 x 25</text>
<text x="225.6" y="233.5">Bernat Suarez</text>
<text x="229.5" y="241">04/06/2023</text>
<text x="238.6" y="248.5">XXX</text>
<text x="238.6" y="256">XXX</text>
</g>
<g font-size="3.6">
<text x="386.4" y="231.6">I</text>
<text x="398.9" y="231.6">_</text>
<text x="386.4" y="238.3">H</text>
<text x="398.9" y="238.3">_</text>
<text x="386.4" y="245">G</text>
<text x="398.9" y="245">_</text>
<text x="386.4" y="251.6">F</text>
<text x="398.9" y="251.6">_</text>
<text x="386.4" y="258.3">E</text>
<text x="398.9" y="258.3">_</text>
<text x="386.4" y="265">D</text>
<text x="398.9" y="265">_</text>
<text x="386.4" y="271.6">C</text>
<text x="398.9" y="271.6">_</text>
<text x="386.4" y="278.3">B</text>
<text x="398.9" y="278.3">_</text>
<text x="386.4" y="285">A</text>
<text x="398.9" y="285">_</text>
</g>
<g font-size="2.2">
<text x="221" y="229.1">DESIGNED BY:</text>
<text x="221" y="236.6">DATE:</text>
<text x="221" y="244.1">CHECKED BY:</text>
<text x="221" y="251.6">DATE:</text>
<text x="221" y="259.1">SIZE</text>
<text x="221" y="272.1">SCALE</text>
<text x="241" y="272.1">WEIGHT (kg)</text>
<text x="221" y="285.8">This drawing is our property; it can't be reproduced or communicated without our written agreement.</text>
</g>
</svg>
